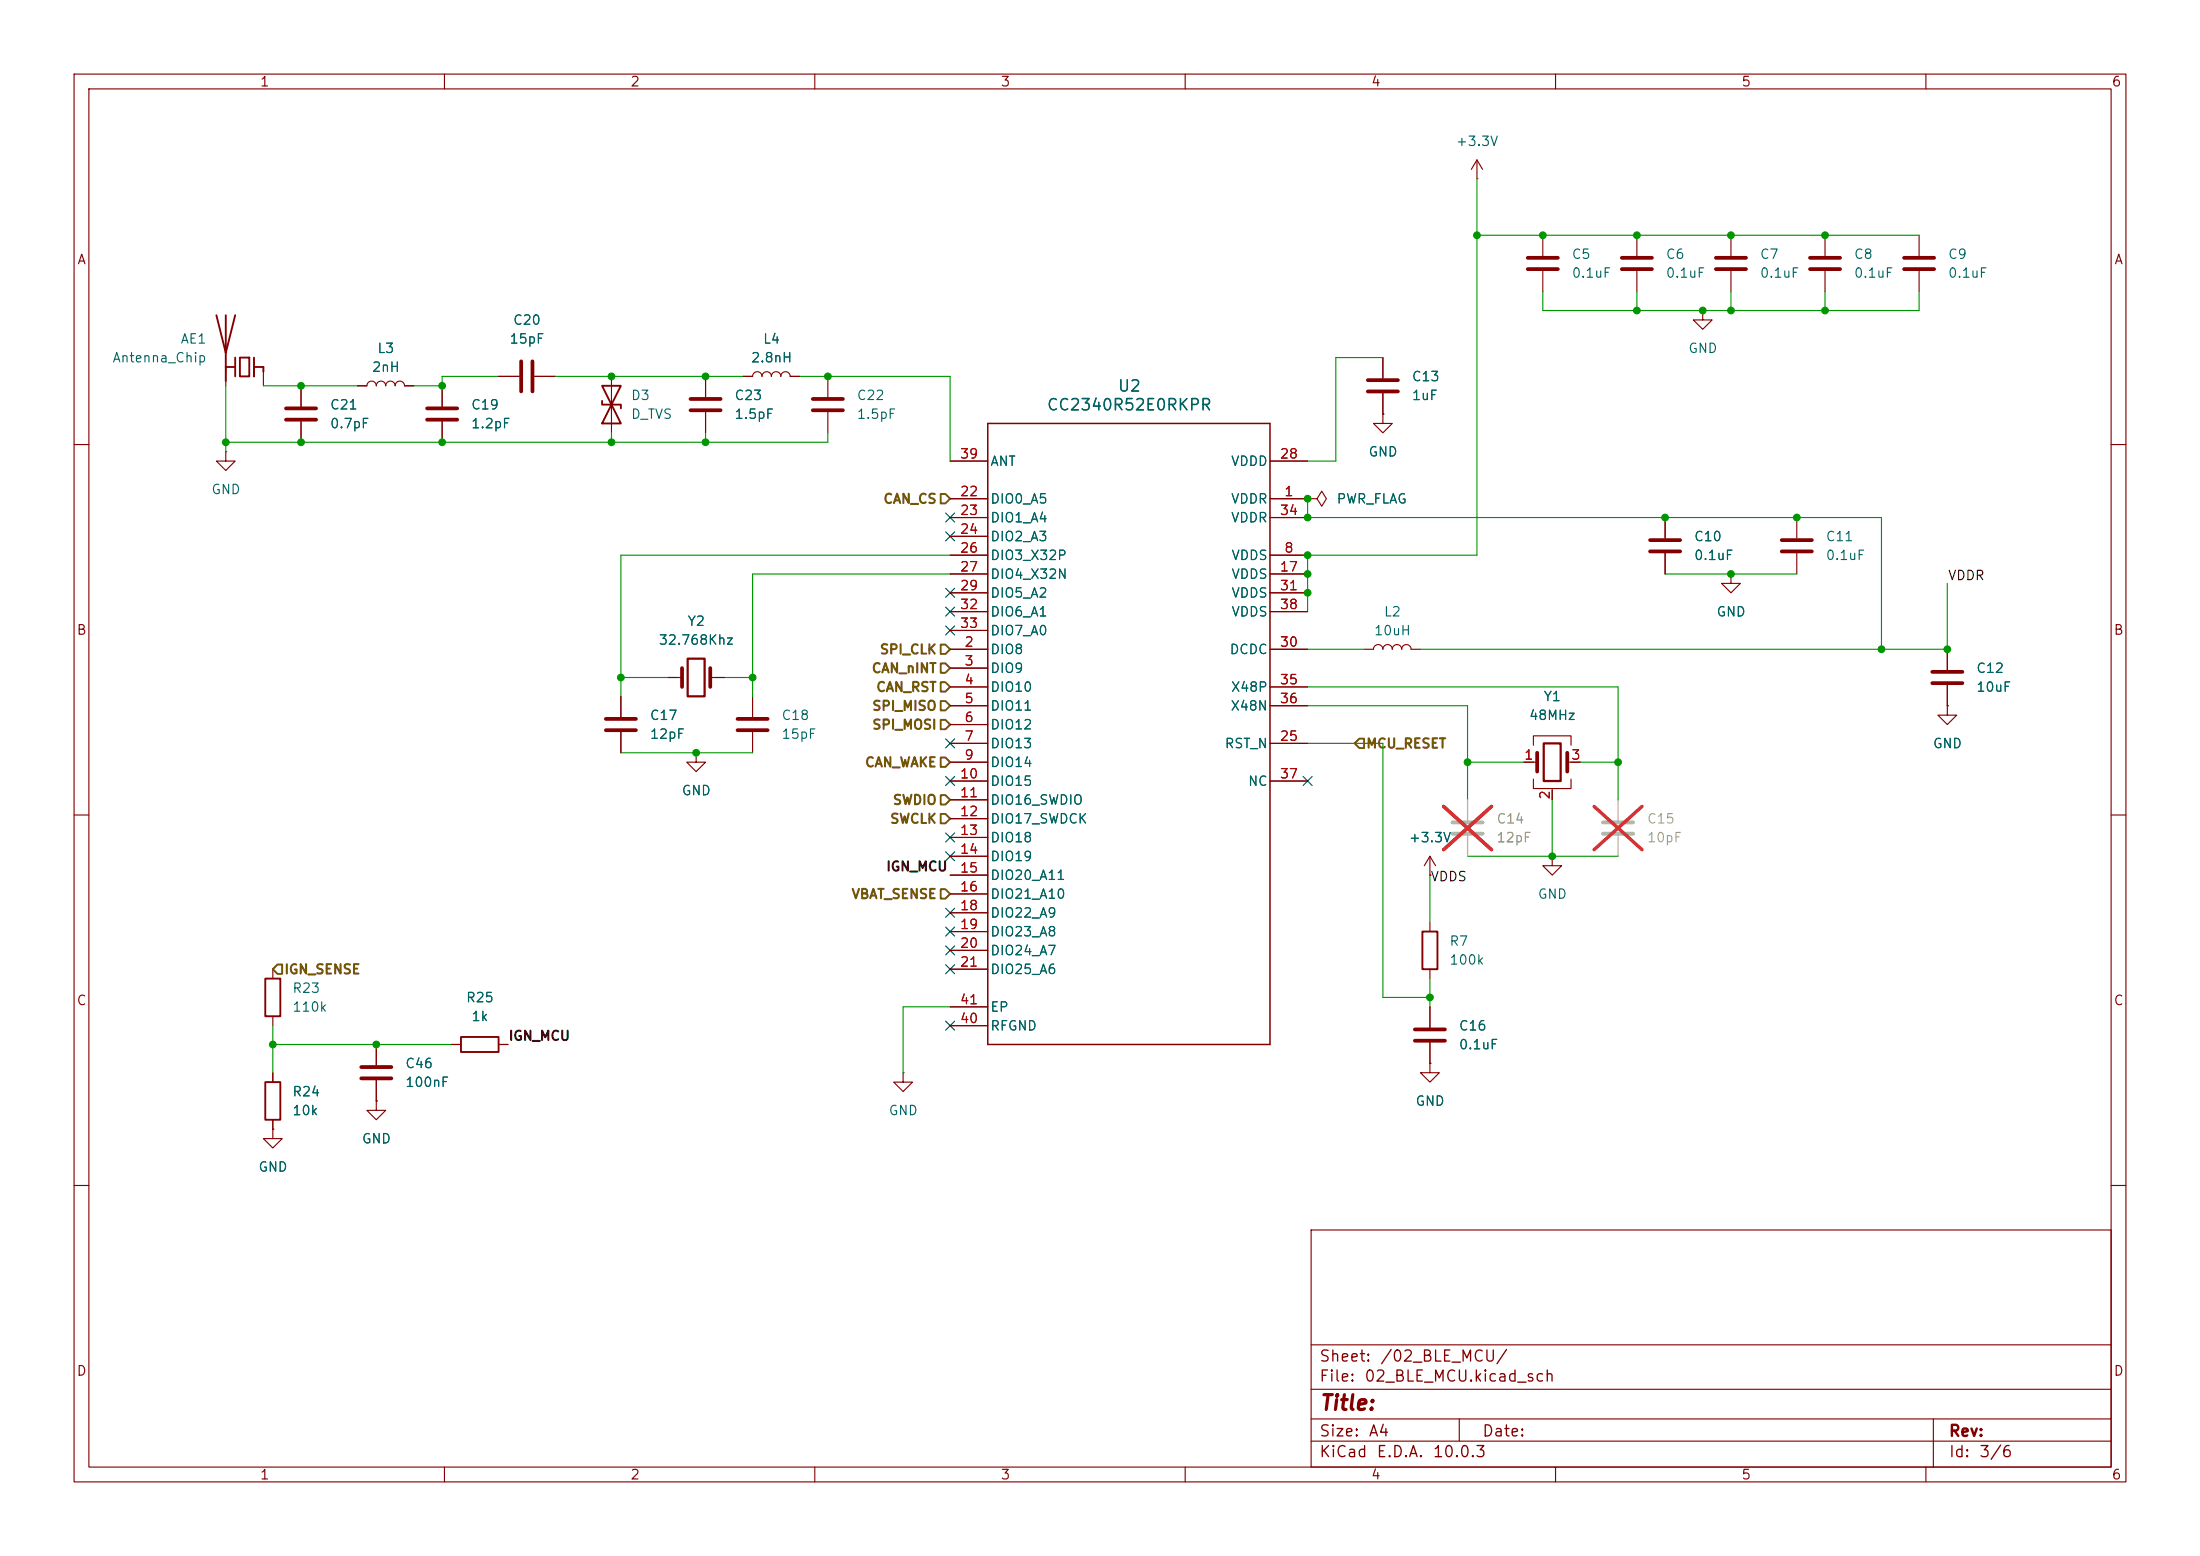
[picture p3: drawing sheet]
<svg xmlns="http://www.w3.org/2000/svg" width="297mm" height="210mm" viewBox="0 0 297 210" stroke-linecap="round" stroke-linejoin="round" font-family="sans-serif">
<g fill="none" stroke="#840000" stroke-width=".15">
<path d="M10 10h277v190h-277zM12 12h273v186h-273zM60 10v2M110 10v2M160 10v2M210 10v2M260 10v2M199.4 24.1h.1M199.4 21.6l-.8 1.3M199.4 21.6l.8 1.3M199.4 21.6v2.5M208.3 31.8v2.7"/>
<path d="M208.3 36.6v2.8M221 31.8v2.7M221 36.6v2.8M233.7 31.8v2.7M233.7 36.6v2.8M246.4 31.8v2.7M246.4 36.6v2.8M259.1 31.8v2.7M259.1 36.6v2.8M30.5 49.5v2.6M35.6 49.5v2.6M40.6 52.1v2.8"/>
<path d="M40.6 56.9v2.8M48.3 52.1h1.2a.64 .64 0 0 1 .7-.7 .64 .64 0 0 1 .6 .7 .64 .64 0 0 1 .6-.7 .64 .64 0 0 1 .7 .7 .64 .64 0 0 1 .6-.7 .64 .64 0 0 1 .6 .7 .64 .64 0 0 1 .7-.7 .64 .64 0 0 1 .6 .7h1.3M59.7 52.1v2.8M59.7 56.9v2.8M67.3 50.8h2.8M72.1 50.8h2.8M82.5 50.8v7.6M95.2 50.8v2.8M95.2 55.6v2.8M100.3 50.8h1.3a.64 .64 0 0 1 .6-.6 .64 .64 0 0 1 .7 .6 .64 .64 0 0 1 .6-.6 .64 .64 0 0 1 .6 .6 .64 .64 0 0 1 .7-.6 .64 .64 0 0 1 .6 .6 .64 .64 0 0 1 .6-.6 .64 .64 0 0 1 .7 .6h1.2M111.8 50.8v2.8M111.8 55.6v2.8"/>
<path d="M186.7 55.9v1.3h1.3l-1.3 1.2-1.3-1.2h1.3M186.7 55.9h.1M186.7 48.3v2.8M186.7 53.1v2.8M229.9 41.9v1.3h1.2l-1.2 1.3-1.3-1.3h1.3M229.9 41.9h.1M10 60h2M30.5 61v1.2h1.2l-1.2 1.3-1.3-1.3h1.3M30.5 61h.1M128.3 67.3h5M128.3 74.9h5M128.3 77.5h5"/>
<path d="M128.3 69.9h5M128.3 72.4h5M128.3 62.2h5M171.4 67.3h5.1M171.4 74.9h5.1M171.4 77.5h5.1M171.4 69.9h5.1M171.4 62.2h5.1M176.5 67.3h1.3l.6-1 .7 1-.7 1-.6-1M176.5 67.3h.1M224.8 69.9v2.7M224.8 74.7v2.8"/>
<path d="M233.7 77.5v1.2h1.2l-1.2 1.3-1.3-1.3h1.3M233.7 77.5h.1M242.6 69.9v2.7M242.6 74.7v2.8M285 60h2M83.8 94v2.8M83.8 98.8v2.8M90.2 91.4h1.9M95.9 91.4h1.9M101.6 94v2.8M101.6 98.8v2.8M128.3 87.6h5"/>
<path d="M128.3 90.2h5M128.3 92.7h5M128.3 95.3h5M128.3 97.8h5M128.3 80h5M128.3 82.6h5M128.3 85.1h5M171.4 87.6h5.1M171.4 92.7h5.1M171.4 95.3h5.1M171.4 80h5.1M171.4 82.6h5.1"/>
<path d="M184.1 87.6h1.3a.64 .64 0 0 1 .7-.6 .64 .64 0 0 1 .6 .6 .64 .64 0 0 1 .6-.6 .64 .64 0 0 1 .7 .6 .64 .64 0 0 1 .6-.6 .64 .64 0 0 1 .6 .6 .64 .64 0 0 1 .7-.6 .64 .64 0 0 1 .6 .6h1.3M262.9 95.3v1.2h1.3l-1.3 1.3-1.3-1.3h1.3M262.9 95.3h.1M262.9 87.6v2.8M262.9 92.5v2.8M10 110h2M94 101.6v1.3h1.2l-1.2 1.2-1.3-1.2h1.3M94 101.6h.1M128.3 102.9h5M128.3 100.3h5M128.3 105.4h5M128.3 108h5"/>
<path d="M128.3 110.5h5M128.3 113h5M128.3 115.6h5M128.3 118.1h5M171.4 100.3h5.1M171.4 105.4h5.1M193 118.1h.1M193 115.6v2.5M193 115.6l-.7 1.2M193 115.6l.8 1.2M205.7 102.9h1.8M207 100.6v-1.3h5.1v1.3"/>
<path d="M207 105.2v1.2h5.1v-1.2M209.5 115.6v1.2h1.3l-1.3 1.3-1.2-1.3h1.2M209.5 115.6h.1M209.5 106.4v1.6M211.6 102.9h1.8M285 110h2M36.8 130.8v1.3M36.8 137.2v1.2M128.3 120.7h5M128.3 123.2h5M128.3 125.7h5M128.3 128.3h5"/>
<path d="M128.3 130.8h5M128.3 138.4h5M128.3 135.9h5M193 124.5v1.2M193 130.8v1.3M193 135.9v2.8M36.8 152.4v1.3h1.3l-1.3 1.2-1.2-1.2h1.2M36.8 152.4h.1M36.8 144.8v1.3M36.8 151.1v1.3M50.8 148.6v1.3h1.3l-1.3 1.2-1.3-1.2h1.3M50.8 148.6h.1"/>
<path d="M50.8 141v2.8M50.8 145.8v2.8M61 141h1.2M67.3 141h1.3M121.9 144.8v1.3h1.3l-1.3 1.2-1.3-1.2h1.3M121.9 144.8h.1M193 143.5v1.3h1.3l-1.3 1.3-1.2-1.3h1.2M193 143.5h.1M193 140.7v2.8M10 160h2M177 166h108v32h-108zM285 160h2"/>
<path d="M60 198v2M110 198v2M160 198v2M177 194.5h108M177 191.5h108M177 187.5h108M177 181.5h108M197 191.5v3M210 198v2M260 198v2M261 191.5v6.5"/>
</g>
<path d="M29.2 42.5l1.3 5.1 1.2-5.1M30.5 49.5h1.2M30.5 42.5v8.9M31.7 48.3v2.5M32.4 48.3h1.3v2.5h-1.3zM34.3 48.3v2.5v-1.3h1.3v.7M81.3 52.1h2.5l-2.5 5.1h2.5zM81.3 54.1v.5h2.5v.5M35.8 132.1h2v5.1h-2zM62.2 140h5.1v2h-5.1zM192 125.7h2.1v5.1h-2.1zM35.8 146.1h2v5h-2z" fill="none" stroke="#840000" stroke-width=".25"/>
<g fill="none" stroke="#840000" stroke-width=".51">
<path d="M206.2 34.8h4.1M206.2 36.3h4.1M218.9 34.8h4.1M218.9 36.3h4.1M231.6 34.8h4.1M231.6 36.3h4.1M244.3 34.8h4.1M244.3 36.3h4.1M257 34.8h4.1M257 36.3h4.1M38.6 55.1h4.1M38.6 56.6h4.1"/>
<path d="M57.7 55.1h4M57.7 56.6h4M70.4 48.8v4M71.9 48.8v4M93.2 53.8h4.1M93.2 55.4h4.1M109.7 53.8h4.1M109.7 55.4h4.1M184.7 51.3h4M184.7 52.8h4M222.8 72.9h4M222.8 74.4h4"/>
<path d="M240.5 72.9h4.1M240.5 74.4h4.1M81.8 97h4.1M81.8 98.6h4.1M92.1 90.2v2.5M95.9 90.2v2.5M99.6 97h4M99.6 98.6h4M260.9 90.7h4M260.9 92.2h4M207.5 101.6v2.5M211.6 101.6v2.5"/>
<path d="M191 138.9h4.1M48.8 144h4M48.8 145.5h4M191 140.5h4.1"/>
</g>
<path d="M92.8 88.9h2.3v5.1h-2.3zM208.4 100.3h2.3v5.1h-2.3z" fill="none" stroke="#840000" stroke-width=".3"/>
<path d="M133.3 57.2h38.1v83.8h-38.1z" fill="none" stroke="#840000" stroke-width=".2"/>
<path d="M196.1 111h4.1M196.1 112.5h4.1M216.4 111h4.1M216.4 112.5h4.1" fill="none" stroke="#a1a1a1" stroke-width=".51"/>
<path d="M198.1 108v2.7M198.1 112.8v2.8M218.4 108v2.7M218.4 112.8v2.8" fill="none" stroke="#a1a1a1" stroke-width=".15"/>
<path d="M194.9 108.8l6.5 5.9M201.4 108.8l-6.5 5.9M215.2 108.8l6.5 5.9M221.7 108.8l-6.5 5.9" fill="none" stroke="#e12e31" stroke-width=".46"/>
<path d="M127 66.7h.6l.7 .6-.7 .6h-.6zM127 89.5h.6l.7 .7-.7 .6h-.6zM127 92.1h.6l.7 .6-.7 .6h-.6zM127 97.2h.6l.7 .6-.7 .6h-.6zM127 94.6h.6l.7 .7-.7 .6h-.6zM127 87h.6l.7 .6-.7 .7h-.6zM183.5 99.7h.6v1.3h-.6l-.6-.7zM127 109.9h.6l.7 .6-.7 .6h-.6zM127 107.3h.6l.7 .7-.7 .6h-.6zM127 102.2h.6l.7 .7-.7 .6h-.6zM37.5 130.2h.6v1.2h-.6l-.7-.6zM127 120h.6l.7 .7-.7 .6h-.6z" fill="none" stroke="#725600" stroke-width=".25"/>
<g fill="none" stroke="#009600" stroke-width=".15">
<path d="M199.4 24.1v50.8h-22.9v7.7M199.4 31.8h59.7M208.3 39.4v2.5h50.8v-2.5M221 39.4v2.5M233.7 39.4v2.5M246.4 39.4v2.5M30.5 52.1v8.9M35.6 52.1h12.7M67.3 50.8h-7.6v1.3h-3.8M74.9 50.8h25.4M82.5 58.4v1.3M95.2 58.4v1.3"/>
<path d="M107.9 50.8h20.4v11.4M111.8 58.4v1.3h-81.3M186.7 48.3h-6.4v13.9h-3.8M128.3 77.5h-26.7v16.5M128.3 74.9h-44.5v19.1M176.5 67.3v2.6h77.5v17.7M224.8 77.5h17.8M262.9 78.7v8.9h-71.1M83.8 91.4h6.4M97.8 91.4h3.8M176.5 87.6h7.6M176.5 92.7h41.9v15.3"/>
<path d="M176.5 95.3h21.6v12.7M83.8 101.6h17.8M176.5 100.3h10.2v34.3h6.3M193 118.1v6.4M198.1 102.9h7.6M198.1 115.6h20.3M209.5 108v7.6M213.4 102.9h5M36.8 138.4v6.4M128.3 135.9h-6.4v8.9M193 132.1v3.8M36.8 141h24.2"/>
</g>
<g fill="none" stroke="#000084" stroke-width=".15">
<path d="M127.7 69.2l1.2 1.3M127.7 71.8l1.2 1.2M127.7 79.4l1.2 1.2M128.9 69.2l-1.2 1.3M128.9 71.8l-1.2 1.2M128.9 79.4l-1.2 1.2M127.7 99.7l1.2 1.2M127.7 84.5l1.2 1.2M127.7 81.9l1.2 1.3M128.9 99.7l-1.2 1.2M128.9 84.5l-1.2 1.2M128.9 81.9l-1.2 1.3"/>
<path d="M127.7 115l1.2 1.2M127.7 112.4l1.2 1.2M127.7 104.8l1.2 1.2M128.9 115l-1.2 1.2M128.9 112.4l-1.2 1.2M128.9 104.8l-1.2 1.2M175.9 104.8l1.2 1.2M177.1 104.8l-1.2 1.2M127.7 125.1l1.2 1.2M127.7 122.6l1.2 1.2M127.7 127.7l1.2 1.2M127.7 130.2l1.2 1.2"/>
<path d="M127.7 137.8l1.2 1.2M128.9 125.1l-1.2 1.2M128.9 122.6l-1.2 1.2M128.9 127.7l-1.2 1.2M128.9 130.2l-1.2 1.2M128.9 137.8l-1.2 1.2"/>
</g>
<g fill="#009600" stroke="#009600" stroke-width=".14">
<circle cx="40.6" cy="59.7" r=".46"/>
<circle cx="40.6" cy="52.1" r=".46"/>
<circle cx="82.5" cy="50.8" r=".46"/>
<circle cx="82.5" cy="59.7" r=".46"/>
<circle cx="95.2" cy="50.8" r=".46"/>
<circle cx="95.2" cy="59.7" r=".46"/>
<circle cx="111.8" cy="50.8" r=".46"/>
<circle cx="59.7" cy="59.7" r=".46"/>
<circle cx="59.7" cy="52.1" r=".46"/>
<circle cx="83.8" cy="91.4" r=".46"/>
<circle cx="94" cy="101.6" r=".46"/>
<circle cx="50.8" cy="141" r=".46"/>
<circle cx="30.5" cy="59.7" r=".46"/>
<circle cx="36.8" cy="141" r=".46"/>
<circle cx="101.6" cy="91.4" r=".46"/>
<circle cx="262.9" cy="87.6" r=".46"/>
<circle cx="254" cy="87.6" r=".46"/>
<circle cx="229.9" cy="41.9" r=".46"/>
<circle cx="233.7" cy="41.9" r=".46"/>
<circle cx="208.3" cy="31.8" r=".46"/>
<circle cx="199.4" cy="31.8" r=".46"/>
<circle cx="246.4" cy="41.9" r=".46"/>
<circle cx="246.4" cy="31.8" r=".46"/>
<circle cx="233.7" cy="31.8" r=".46"/>
<circle cx="221" cy="41.9" r=".46"/>
<circle cx="221" cy="31.8" r=".46"/>
<circle cx="176.5" cy="80" r=".46"/>
<circle cx="176.5" cy="67.3" r=".46"/>
<circle cx="176.5" cy="74.9" r=".46"/>
<circle cx="176.5" cy="69.9" r=".46"/>
<circle cx="218.4" cy="102.9" r=".46"/>
<circle cx="176.5" cy="77.5" r=".46"/>
<circle cx="224.8" cy="69.9" r=".46"/>
<circle cx="233.7" cy="77.5" r=".46"/>
<circle cx="242.6" cy="69.9" r=".46"/>
<circle cx="209.5" cy="115.6" r=".46"/>
<circle cx="198.1" cy="102.9" r=".46"/>
<circle cx="193" cy="134.6" r=".46"/>
</g>
<text font-size="2" fill="#840000" x="178" y="190.8">Title:</text>
<g font-size="1.5" fill="#006464">
<text x="150.8" y="53.2">U2</text>
<text x="141.2" y="55.8">CC2340R52E0RKPR</text>
</g>
<g font-size="1.5" fill="#840000">
<text x="178" y="184.2">Sheet:</text>
<text x="186.2" y="184.2">/02_BLE_MCU/</text>
<text x="178" y="186.9">File:</text>
<text x="184.1" y="186.9">02_BLE_MCU.kicad_sch</text>
<text x="178" y="197.1">KiCad</text>
<text x="178" y="194.3">Size:</text>
<text x="184.7" y="194.3">A4</text>
<text x="185.7" y="197.1">E.D.A.</text>
<text x="193.3" y="197.1">10.0.3</text>
<text x="200" y="194.3">Date:</text>
<text x="263" y="194.3">Rev:</text>
<text x="263" y="197.1">Id:</text>
<text x="267.1" y="197.1">3/6</text>
</g>
<g font-size="1.3" fill="#840000">
<text x="35" y="12">1</text>
<text x="85" y="12">2</text>
<text x="135" y="12">3</text>
<text x="185" y="12">4</text>
<text x="235" y="12">5</text>
<text x="285" y="12">6</text>
<text x="10.3" y="36">A</text>
<text x="285.3" y="36">A</text>
<text x="10.3" y="86">B</text>
<text x="285.3" y="86">B</text>
<text x="10.3" y="136">C</text>
<text x="285.3" y="136">C</text>
<text x="10.3" y="186">D</text>
<text x="285.3" y="186">D</text>
<text x="35" y="200">1</text>
<text x="85" y="200">2</text>
<text x="135" y="200">3</text>
<text x="185" y="200">4</text>
<text x="235" y="200">5</text>
<text x="285" y="200">6</text>
</g>
<g font-size="1.3" fill="#006464">
<text x="196.4" y="20">+3.3V</text>
<text x="212.1" y="35.3">C5</text>
<text x="224.8" y="35.3">C6</text>
<text x="237.5" y="35.3">C7</text>
<text x="250.2" y="35.3">C8</text>
<text x="262.9" y="35.3">C9</text>
<text x="212.1" y="37.8">0.1uF</text>
<text x="224.8" y="37.8">0.1uF</text>
<text x="237.5" y="37.8">0.1uF</text>
<text x="250.2" y="37.8">0.1uF</text>
<text x="262.9" y="37.8">0.1uF</text>
<text x="24.3" y="46.7">AE1</text>
<text x="50.8" y="48">L3</text>
<text x="68.7" y="46.7">15pF</text>
<text x="69.2" y="44.2">C20</text>
<text x="102.9" y="46.7">L4</text>
<text x="227.8" y="48">GND</text>
<text x="15.1" y="49.2">Antenna_Chip</text>
<text x="50.1" y="50.5">2nH</text>
<text x="101.3" y="49.2">2.8nH</text>
<text x="190.5" y="51.8">C13</text>
<text x="44.5" y="55.6">C21</text>
<text x="44.5" y="58.1">0.7pF</text>
<text x="63.5" y="55.6">C19</text>
<text x="63.5" y="58.1">1.2pF</text>
<text x="85.1" y="54.3">D3</text>
<text x="85.1" y="56.9">D_TVS</text>
<text x="99.1" y="54.3">C23</text>
<text x="99.1" y="56.9">1.5pF</text>
<text x="115.6" y="54.3">C22</text>
<text x="115.6" y="56.9">1.5pF</text>
<text x="190.5" y="54.3">1uF</text>
<text x="133.6" y="63.2">ANT</text>
<text x="166.1" y="63.2">VDDD</text>
<text x="184.7" y="61.9">GND</text>
<text x="28.4" y="67">GND</text>
<text x="133.6" y="68.3">DIO0_A5</text>
<text x="133.6" y="70.8">DIO1_A4</text>
<text x="166.1" y="68.3">VDDR</text>
<text x="166.1" y="70.8">VDDR</text>
<text x="180.3" y="68.3">PWR_FLAG</text>
<text x="133.6" y="73.4">DIO2_A3</text>
<text x="133.6" y="75.9">DIO3_X32P</text>
<text x="166.2" y="75.9">VDDS</text>
<text x="228.6" y="73.4">C10</text>
<text x="228.6" y="75.9">0.1uF</text>
<text x="246.4" y="73.4">C11</text>
<text x="246.4" y="75.9">0.1uF</text>
<text x="133.6" y="78.4">DIO4_X32N</text>
<text x="133.6" y="81">DIO5_A2</text>
<text x="133.6" y="83.5">DIO6_A1</text>
<text x="166.2" y="78.4">VDDS</text>
<text x="166.2" y="81">VDDS</text>
<text x="166.2" y="83.5">VDDS</text>
<text x="186.7" y="83.5">L2</text>
<text x="231.6" y="83.5">GND</text>
<text x="88.8" y="87.3">32.768Khz</text>
<text x="92.7" y="84.8">Y2</text>
<text x="133.6" y="88.6">DIO8</text>
<text x="133.6" y="86.1">DIO7_A0</text>
<text x="165.9" y="88.6">DCDC</text>
<text x="185.4" y="86.1">10uH</text>
<text x="133.6" y="91.1">DIO9</text>
<text x="133.6" y="93.7">DIO10</text>
<text x="166.1" y="93.7">X48P</text>
<text x="208.3" y="95">Y1</text>
<text x="266.7" y="91.1">C12</text>
<text x="266.7" y="93.7">10uF</text>
<text x="87.6" y="97.5">C17</text>
<text x="87.6" y="100">12pF</text>
<text x="105.4" y="97.5">C18</text>
<text x="105.4" y="100">15pF</text>
<text x="133.6" y="96.2">DIO11</text>
<text x="133.6" y="98.8">DIO12</text>
<text x="133.6" y="101.3">DIO13</text>
<text x="165.2" y="101.3">RST_N</text>
<text x="166" y="96.2">X48N</text>
<text x="206.3" y="97.5">48MHz</text>
<text x="260.9" y="101.3">GND</text>
<text x="91.9" y="107.7">GND</text>
<text x="133.6" y="103.8">DIO14</text>
<text x="133.6" y="106.4">DIO15</text>
<text x="168.4" y="106.4">NC</text>
<text x="133.6" y="108.9">DIO16_SWDIO</text>
<text x="133.6" y="111.5">DIO17_SWDCK</text>
<text x="133.6" y="114">DIO18</text>
<text x="133.6" y="116.5">DIO19</text>
<text x="133.6" y="119.1">DIO20_A11</text>
<text x="190.1" y="114">+3.3V</text>
<text x="133.6" y="121.6">DIO21_A10</text>
<text x="133.6" y="124.2">DIO22_A9</text>
<text x="207.5" y="121.6">GND</text>
<text x="133.6" y="126.7">DIO23_A8</text>
<text x="133.6" y="129.2">DIO24_A7</text>
<text x="133.6" y="131.8">DIO25_A6</text>
<text x="195.6" y="128">R7</text>
<text x="195.6" y="130.5">100k</text>
<text x="39.4" y="134.3">R23</text>
<text x="39.4" y="136.9">110k</text>
<text x="62.8" y="135.6">R25</text>
<text x="133.6" y="136.9">EP</text>
<text x="63.5" y="138.1">1k</text>
<text x="133.6" y="139.4">RFGND</text>
<text x="196.9" y="139.4">C16</text>
<text x="196.9" y="141.9">0.1uF</text>
<text x="39.4" y="148.3">R24</text>
<text x="54.6" y="147">100nF</text>
<text x="54.6" y="144.5">C46</text>
<text x="191" y="149.6">GND</text>
<text x="39.4" y="150.8">10k</text>
<text x="48.8" y="154.6">GND</text>
<text x="119.9" y="150.8">GND</text>
<text x="34.8" y="158.5">GND</text>
</g>
<g font-size="1.3" fill="#a90000">
<text x="129.5" y="62.2">39</text>
<text x="172.7" y="62.2">28</text>
<text x="129.5" y="67.3">22</text>
<text x="129.5" y="69.8">23</text>
<text x="172.7" y="69.8">34</text>
<text x="173.3" y="67.3">1</text>
<text x="129.5" y="72.4">24</text>
<text x="129.5" y="74.9">26</text>
<text x="129.5" y="77.4">27</text>
<text x="172.7" y="77.4">17</text>
<text x="173.3" y="74.9">8</text>
<text x="129.5" y="80">29</text>
<text x="129.5" y="82.5">32</text>
<text x="172.7" y="80">31</text>
<text x="172.7" y="82.5">38</text>
<text x="129.5" y="85.1">33</text>
<text x="130.1" y="87.6">2</text>
<text x="172.7" y="87.6">30</text>
<text x="130.1" y="90.1">3</text>
<text x="130.1" y="92.7">4</text>
<text x="130.1" y="95.2">5</text>
<text x="172.7" y="92.7">35</text>
<text x="172.7" y="95.2">36</text>
<text x="130.1" y="97.8">6</text>
<text x="130.1" y="100.3">7</text>
<text x="172.7" y="100.3">25</text>
<text x="129.5" y="105.4">10</text>
<text x="129.5" y="107.9">11</text>
<text x="130.1" y="102.8">9</text>
<text x="172.7" y="105.4">37</text>
<text x="205.7" y="102.8">1</text>
<text x="212" y="102.8">3</text>
<text x="129.5" y="110.5">12</text>
<text x="129.5" y="113">13</text>
<text x="209.5" y="108" transform="rotate(-90 209.5 108)">2</text>
<text x="129.5" y="115.5">14</text>
<text x="129.5" y="118.1">15</text>
<text x="129.5" y="120.6">16</text>
<text x="129.5" y="123.2">18</text>
<text x="129.5" y="125.7">19</text>
<text x="129.5" y="128.2">20</text>
<text x="129.5" y="130.8">21</text>
<text x="129.5" y="135.9">41</text>
<text x="129.5" y="138.4">40</text>
</g>
<g font-size="1.3" fill="#725600">
<text x="119.2" y="68.3">CAN_CS</text>
<text x="118.7" y="88.6">SPI_CLK</text>
<text x="117.6" y="91.1">CAN_nINT</text>
<text x="118.2" y="93.7">CAN_RST</text>
<text x="117.7" y="98.8">SPI_MOSI</text>
<text x="117.7" y="96.2">SPI_MISO</text>
<text x="184.3" y="101.3">MCU_RESET</text>
<text x="116.7" y="103.8">CAN_WAKE</text>
<text x="120.1" y="111.5">SWCLK</text>
<text x="120.4" y="108.9">SWDIO</text>
<text x="114.9" y="121.6">VBAT_SENSE</text>
<text x="38.3" y="131.8">IGN_SENSE</text>
</g>
<g font-size="1.3" fill="#0f0f0f">
<text x="262.9" y="78.6">VDDR</text>
<text x="119.5" y="117.9">IGN_MCU</text>
<text x="193" y="119.3">VDDS</text>
<text x="68.6" y="140.8">IGN_MCU</text>
</g>
<g font-size="1.3" fill="#989898">
<text x="201.9" y="111.5">C14</text>
<text x="222.3" y="111.5">C15</text>
<text x="201.9" y="114">12pF</text>
<text x="222.3" y="114">10pF</text>
</g>
</svg>
